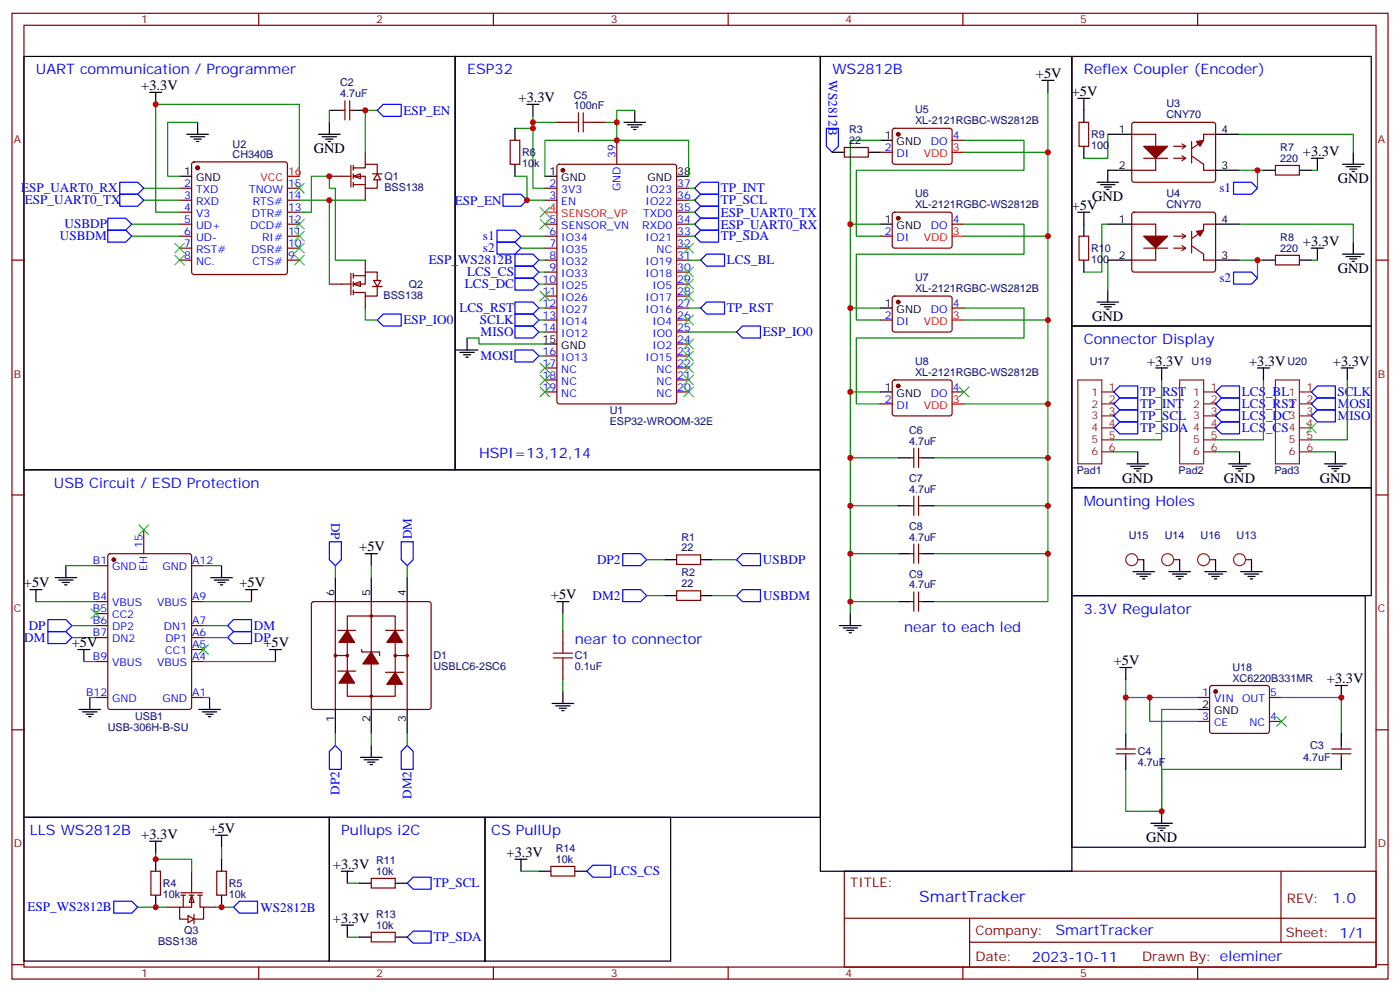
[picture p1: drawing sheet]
<svg xmlns="http://www.w3.org/2000/svg" width="412mm" height="292mm" viewBox="0 0 412 292" stroke-linecap="round" stroke-linejoin="round" font-family="sans-serif">
<g fill="none" stroke="#870000" stroke-width=".35">
<path d="M3.5 3.9h405.4v284.4h-405.4zM7.1 7.4h398.2v277.3h-398.2zM76.2 3.9v3.5M145.3 3.9v3.5M214.5 3.9v3.5M283.6 3.9v3.5M352.8 3.9v3.5M263.1 38l.4-.2h16.5l.5 .7-.1 9.4-.6 .5-16.5-.1-.5-.6v-9.2zM333.4 39.5h7v10.6h-7M333.6 36.2l.5-.2h23.3l.5 .2 .2 .5-.1 16.5-.6 .5-23.6-.1-.4-.6v-16.3zM358.1 39.5h-3.6v1.8M52.9 55.4h3.5"/>
<path d="M52.9 58.9h3.5M56.7 47.9l.4-.2h26.9l.5 .2 .2 .5v31.7l-.3 .5-.4 .2h-26.9l-.4-.2-.3-.5v-31.7zM84.7 55.4h3.5M84.7 58.9h3.5M160.5 55.4h3.5M160.5 58.9h3.5M164.3 48.6l.4-.2h33.9l.7 .4v69.4l-.4 .7h-34.2l-.6-.4-.1-69.4zM181.7 41.3v7.1M199.3 55.4h3.5M199.3 58.9h3.5M259.3 44.8h3.5M280.5 41.3h3.5"/>
<path d="M336.9 46.6h7.1M345.7 46.6h3.5M345.7 43.1h3.5M348.2 45.9l1 .7M348.2 42.4l1 .7M349.2 46.6l-1 .7M349.2 43.1l-1 .7M354.5 48.4v1.7h3.6M3.5 76.6h3.6M52.9 76.6h3.5M52.9 62.5h3.5M52.9 66h3.5"/>
<path d="M52.9 69.5h3.5M52.9 73.1h3.5M84.7 76.6h3.5M84.7 62.5h3.5M84.7 66h3.5M84.7 69.5h3.5M84.7 73.1h3.5M160.5 76.6h3.5M160.5 66h3.5M160.5 69.5h3.5M160.5 73.1h3.5M199.3 76.6h3.5"/>
<path d="M199.3 62.5h3.5M199.3 66h3.5M199.3 69.5h3.5M199.3 73.1h3.5M259.3 69.5h3.5M263.1 62.7l.4-.2h16.5l.5 .7-.1 9.4-.6 .5-16.5-.1-.5-.6v-9.2zM280.5 66h3.5M333.4 66h7v10.6h-7M333.6 62.7l.5-.2h23.3l.5 .2 .2 .5-.1 16.5-.6 .4h-23.6l-.4-.7v-16.2zM336.9 73.1h7.1M345.7 69.5h3.5M345.7 73.1h3.5"/>
<path d="M348.2 72.4l1 .7M348.2 68.8l1 .7M349.2 73.1l-1 .7M349.2 69.5l-1 .7M354.5 74.8v1.8h3.6M358.1 66h-3.6v1.8M405.3 76.6h3.6M160.5 80.1h3.5M160.5 83.6h3.5M160.5 87.2h3.5M160.5 90.7h3.5M160.5 94.2h3.5"/>
<path d="M160.5 97.8h3.5M199.3 80.1h3.5M199.3 83.6h3.5M199.3 87.2h3.5M199.3 90.7h3.5M199.3 94.2h3.5M199.3 97.8h3.5M259.3 94.2h3.5M263.1 87.4l.4-.2h16.5l.5 .7-.1 9.4-.6 .5-16.5-.1-.5-.7v-9.1zM280.5 90.7h3.5M160.5 104.8h3.5M160.5 108.3h3.5"/>
<path d="M160.5 111.9h3.5M160.5 115.4h3.5M199.3 101.3h3.5M199.3 104.8h3.5M199.3 108.3h3.5M199.3 111.9h3.5M199.3 115.4h3.5M259.3 118.9h3.5M263.1 112.1l.4-.2h16.5l.5 .7-.1 9.4-.6 .4h-16.5l-.5-.7v-9.1zM280.5 115.4h3.5M3.5 145.7h3.6M42.3 156v7"/>
<path d="M405.3 145.7h3.6M28.2 166.5h3.5M28.2 177.1h3.5M32 163.2l.5-.2h23.2l.7 .4v44.8l-.4 .6-23.5 .1-.7-.5-.1-44.7zM56.4 166.5h3.6M56.4 177.1h3.6M335.1 164.8h1.8M345.7 164.8h1.8M356.3 164.8h1.8M366.9 164.8h1.8M28.2 180.7h3.5M28.2 184.2h3.5"/>
<path d="M28.2 187.7h3.5M28.2 194.8h3.5M56.4 184.2h3.6M56.4 187.7h3.6M56.4 194.8h3.6M56.4 191.2h3.6M3.5 214.9h3.6M28.2 205.4h3.5M56.4 205.4h3.6M405.3 214.9h3.6M248.7 256.5h156.6v28.2h-156.6zM377.3 256.5v20.9"/>
<path d="M248.7 270.4h156.5M285.6 277.4h119.6M285.6 270.4v14.1M3.5 284h3.6M76.2 284.7v3.6M145.3 284.7v3.6M214.5 284.7v3.6M283.6 284.7v3.6M352.8 284.7v3.6M405.3 284h3.6"/>
</g>
<g fill="none" stroke="#000" stroke-width=".35">
<path d="M134.1 16.6h107.6v121.7h-107.6zM241.7 16.6h74v239.9h-74zM315.7 16.6h88.2v79.4h-88.2zM326.3 39.5h7.1M358.1 39.5h7M52.9 51.9h3.5M160.5 51.9h3.5M199.3 51.9h3.5M259.3 41.3h3.5M326.3 50.1h7.1M358.1 50.1h7M259.3 66h3.5"/>
<path d="M326.3 76.6h7.1M326.3 66h7.1M358.1 76.6h7M358.1 66h7M259.3 90.7h3.5M315.7 96h88.2v47.6h-88.2zM160.5 101.3h3.5M259.3 115.4h3.5M7.1 138.3h234.6v102.3h-234.6zM315.7 143.6h88.2v31.8h-88.2zM16.2 170.1h6.4M17.3 170.8h4.2"/>
<path d="M18.3 171.5h2.2M19 172.2h.8M19.4 166.5v3.6M62.1 170.1h6.3M63.1 170.8h4.3M64.2 171.5h2.1M64.9 172.2h.7M65.3 166.5v3.6M333.7 168.3h6.4M334.8 169h4.2M335.8 169.7h2.2M336.5 170.4h.8"/>
<path d="M336.9 164.8v3.5M344.3 168.3h6.4M345.4 169h4.2M346.4 169.7h2.1M347.1 170.4h.7M347.5 164.8v3.5M354.9 168.3h6.3M356 169h4.2M357 169.7h2.1M357.7 170.4h.7M358.1 164.8v3.5M365.5 168.3h6.3"/>
<path d="M366.5 169h4.3M367.6 169.7h2.1M368.3 170.4h.7M368.7 164.8v3.5M247.3 184.2h6.3M248.4 184.9h4.2M249.4 185.6h2.1M250.1 186.3h.7M250.5 180.7v3.5M23.3 208.9h6.3M24.3 209.6h4.3M25.4 210.3h2.1"/>
<path d="M26.1 211h.7M26.5 205.4v3.5M58.6 208.9h6.3M59.6 209.6h4.3M60.7 210.3h2.1M61.4 211h.7M61.7 205.4v3.5"/>
</g>
<path d="M84.7 51.9h3.5M280.5 44.8h3.5M160.5 62.5h3.5M280.5 69.5h3.5M280.5 94.2h3.5M280.5 118.9h3.5" fill="none" stroke="#f00" stroke-width=".35"/>
<g fill="#870000" stroke="#870000" stroke-width=".35">
<path d="M336.9 43.1h7.1l-3.6 3.5z"/>
<path d="M336.9 69.5h7.1l-3.6 3.6z"/>
<circle cx="165.8" cy="50.1" r=".53"/>
<circle cx="33.5" cy="164.8" r=".53"/>
<circle cx="58.2" cy="49.4" r=".53"/>
<circle cx="264.6" cy="39.5" r=".53"/>
<circle cx="264.6" cy="64.2" r=".53"/>
<circle cx="264.6" cy="88.9" r=".53"/>
<circle cx="264.6" cy="113.6" r=".53"/>
</g>
<g fill="#a10000" stroke="#a10000" stroke-width=".35">
<path d="M352.4 41.7l2.1-.4-1 1.8z"/>
<path d="M352.4 68.1l2.1-.3-1 1.7z"/>
</g>
<path d="M351 45.9l3.5 2.5M351 41.7v6.3M353.1 42.4l-2.1 1.4M351 68.1v6.4M351 72.4l3.5 2.4M353.1 68.8l-2.1 1.4" fill="none" stroke="#a10000" stroke-width=".35"/>
<g fill="none" stroke="#8c2424" stroke-width=".35">
<path d="M317.5 111.9h7.1v24.7h-7.1zM324.6 118.9h3.5M324.6 115.4h3.5M324.6 129.5h3.5M324.6 126h3.5M324.6 122.4h3.5M324.6 133h3.5"/>
<circle cx="333.4" cy="164.8" r="1.76"/>
<circle cx="344" cy="164.8" r="1.76"/>
<circle cx="354.5" cy="164.8" r="1.76"/>
<circle cx="365.1" cy="164.8" r="1.76"/>
</g>
<path d="M259.3 41.3h-8.8v139.4M250.5 66h8.8M250.5 90.7h8.8M250.5 115.4h8.8M19.4 166.5h8.8M60 166.5h5.3" fill="none" stroke="#008700" stroke-width=".35"/>
<path d="M40.9 154.6l2.8 2.8M43.7 154.6l-2.8 2.8M26.8 179.2l2.8 2.9M29.6 179.2l-2.8 2.9M58.6 189.8l2.8 2.9M61.4 189.8l-2.8 2.9" fill="none" stroke="#3c3" stroke-width=".35"/>
<path d="M92 177.3l.4-.2h33.9l.5 .2 .2 .5v30.4l-.2 .5-.5 .2h-33.9l-.5-.3-.2-.4v-30.4z" fill="#fff" stroke="#870000" stroke-width=".35"/>
<g fill="none" stroke="#000" stroke-width=".35">
<path d="M7.1 16.6h127v121.7h-127zM44.1 27.2h3.5M45.9 27.2v3.5M55 39.5h6.4M58.2 36v3.5M306.9 23.7h3.5M308.7 23.7v3.5M56.1 40.3h4.2M57.1 41h2.2M57.9 41.7h.7M98.8 170.1v7M107.6 163h3.5"/>
<path d="M109.4 163v3.5M109.4 170.1v7M119.9 170.1v7M164 177.1h3.6M165.8 177.1v3.6M195.8 164.8h3.5M195.8 175.4h3.5M206.4 164.8h3.5M206.4 175.4h3.5M98.8 208.9v7M109.4 208.9v7M109.4 219.5v3.5"/>
<path d="M119.9 208.9v7M162.6 207.1h6.4M163.7 207.8h4.2M164.7 208.5h2.2M165.5 209.2h.7M165.8 203.6v3.5M106.2 223h6.3M107.2 223.7h4.3M108.3 224.4h2.1M109 225.1h.7"/>
</g>
<g fill="none" stroke="#870000" stroke-width=".35">
<path d="M98.8 177.1v31.8M109.4 177.1v31.8M119.9 177.1v31.8M199.3 163.4h7.1v2.8h-7.1zM199.3 174h7.1v2.8h-7.1zM98.8 193h3.5M99.5 197.6h5.3M99.5 185.6h5.3M102.3 181.4h14.1v23.6h-14.1zM106.5 191.2v.7h5.3v1.1M113.6 197.9h5.3M113.6 185.6h5.3"/>
<path d="M116.4 193h3.5"/>
<circle cx="98.8" cy="193" r=".35"/>
<circle cx="102.3" cy="193" r=".35"/>
<circle cx="109.4" cy="181.4" r=".35"/>
<circle cx="116.4" cy="193" r=".35"/>
<circle cx="119.9" cy="193" r=".35"/>
<circle cx="109.4" cy="205" r=".35"/>
</g>
<g fill="#870000" stroke="#870000" stroke-width=".35">
<path d="M109.4 191.9l2.1 3.6h-4.6z"/>
<path d="M102.3 197.6l2.1 3.5h-4.6z"/>
<path d="M102.3 185.6l2.1 3.5h-4.6z"/>
<path d="M116.4 197.9l2.1 3.6h-4.6z"/>
<path d="M116.4 185.6l2.1 3.5h-4.6z"/>
</g>
<g fill="none" stroke="#00f" stroke-width=".35">
<path d="M243.4 37.8h3.5v5.3l-1.7 1.7-1.8-1.7zM35.3 57.2h5.3l1.7 1.7-1.7 1.8h-5.3zM35.3 53.7h5.3l1.7 1.7-1.7 1.8h-5.3zM31.7 67.8h5.3l1.8 1.7-1.8 1.8h-5.3zM31.7 64.2h5.3l1.8 1.8-1.8 1.8h-5.3zM204.6 62.5l1.8-1.8h5.3v3.5h-5.3zM204.6 66l1.8-1.8h5.3v3.6h-5.3zM97 159.5h3.5v5.3l-1.7 1.7-1.8-1.7zM118.2 159.5h3.5v5.3l-1.8 1.7-1.7-1.7zM183.4 163h5.3l1.8 1.8-1.8 1.7h-5.3zM183.4 173.6h5.3l1.8 1.8-1.8 1.7h-5.3zM217 164.8l1.7-1.8h5.3v3.5h-5.3z"/>
<path d="M217 175.4l1.7-1.8h5.3v3.5h-5.3zM14.1 185.9h5.3l1.8 1.8-1.8 1.8h-5.3zM14.1 182.4h5.3l1.8 1.8-1.8 1.7h-5.3zM67 184.2l1.8-1.8h5.3v3.5h-5.3zM67 187.7l1.8-1.8h5.3v3.6h-5.3zM98.8 219.5l1.7 1.7v5.3h-3.5v-5.3zM119.9 219.5l1.8 1.7v5.3h-3.5v-5.3z"/>
</g>
<g fill="none" stroke="#008700" stroke-width=".35">
<path d="M58.2 36h-8.8v15.9h3.5M308.7 27.2v17.6h-24.7M42.3 58.9h10.6M42.3 55.4h10.6M88.2 51.9v-21.2h-42.3v31.8h7M284 41.3h17.6v8.8h-49.4v19.4h7.1M308.7 44.8v24.7h-24.7M38.8 66h14.1M38.8 69.5h14.1M202.8 62.5h1.8M202.8 66h1.8M284 66h17.6v8.8h-49.4v19.4h7.1"/>
<path d="M308.7 69.5v24.7h-24.7M284 90.7h17.6v8.8h-49.4v19.4h7.1M308.7 94.2v24.7h-24.7M98.8 166.5v3.6M109.4 166.5v3.6M119.9 166.5v3.6M190.5 164.8h5.3M190.5 175.4h5.3M209.9 164.8h7.1M209.9 175.4h7.1M21.2 184.2h7M21.2 187.7h7"/>
<path d="M60 184.2h7M60 187.7h7M165.8 180.7v5.2M98.8 215.9v3.6M109.4 215.9v3.6M119.9 215.9v3.6M165.8 200.1v3.5"/>
</g>
<g fill="none" stroke="#3c3" stroke-width=".35">
<path d="M86.8 54l2.8 2.8M89.6 54l-2.8 2.8M51.5 75.2l2.8 2.8M51.5 71.6l2.8 2.9M54.3 75.2l-2.8 2.8M54.3 71.6l-2.8 2.9M86.8 68.1l2.8 2.8M86.8 71.6l2.8 2.9M86.8 75.2l2.8 2.8M86.8 64.6l2.8 2.8M89.6 68.1l-2.8 2.8M89.6 71.6l-2.8 2.9"/>
<path d="M89.6 75.2l-2.8 2.8M89.6 64.6l-2.8 2.8M159.1 114l2.8 2.8M159.1 110.5l2.8 2.8M159.1 106.9l2.8 2.8M161.9 114l-2.8 2.8M161.9 110.5l-2.8 2.8M161.9 106.9l-2.8 2.8M201.4 114l2.9 2.8M201.4 110.5l2.9 2.8M201.4 106.9l2.9 2.8M204.3 114l-2.9 2.8"/>
<path d="M204.3 110.5l-2.9 2.8M204.3 106.9l-2.9 2.8M282.6 114l2.8 2.8M285.4 114l-2.8 2.8"/>
</g>
<g fill="#fff" stroke="#870000" stroke-width=".35">
<path d="M104.1 51.9l2.1-.7v1.4z"/>
<path d="M111.1 51.2l1.1 1.8h-2.1z"/>
</g>
<path d="M97 51.9h6.4M103.4 48.7v6.4M104.1 49.4h3.5v-1h3.5v2.8M104.1 51.9h3.5v3.5h3.5v-2.4M104.1 54.4h3.5M104.1 48.7v1.4M104.1 51.2v1.4M104.1 53.7v1.4M107.6 44.8v3.6M107.6 55.4v3.5M109.7 51.2h2.8" fill="none" stroke="#870000" stroke-width=".35"/>
<g fill="#fff" stroke="#870000" stroke-width=".35">
<path d="M104.1 83.6l2.1-.7v1.4z"/>
<path d="M110.1 82.6h2.1l-1.1 1.7z"/>
</g>
<g fill="none" stroke="#870000" stroke-width=".35">
<path d="M100.5 32.5h1.1M101.6 29.7v5.6M103 29.7v5.6M103 32.5h1.1M107.6 76.6v3.5M97 83.6h6.4M103.4 80.5v6.3M104.1 81.2h3.5M104.1 80.5v1.4M104.1 82.9v1.4M104.1 85.4v1.4M107.6 87.2v3.5"/>
<path d="M109.7 84.3h2.8M111.1 84.3v2.9h-3.5v-1.1h-3.5M111.1 82.6v-2.5h-3.5v3.5h-3.5M331.6 219.5v1M352.8 205.4h3.5M352.8 212.4h3.5M356.5 202l.5-.2h16.2l.5 .2 .2 .5v12.7l-.2 .5-.5 .2h-16.2l-.5-.2-.2-.5v-12.7zM373.9 205.4h3.6M373.9 212.4h3.6M395.1 219.5v1M328.8 221.9h5.6M328.8 220.5h5.6"/>
<path d="M331.6 221.9v1.1M392.3 221.9h5.6M392.3 220.5h5.6M395.1 221.9v1.1"/>
</g>
<path d="M112.9 30.7h5.3v3.6h-5.3l-1.8-1.8zM111.1 94.2l1.8-1.7h5.3v3.5h-5.3z" fill="none" stroke="#00f" stroke-width=".35"/>
<path d="M97 32.5v3.5M111.1 32.5h-3.5v12.3M88.2 58.9h8.8v24.7M97 58.9h10.6M88.2 62.5h3.5v-10.6h5.3v3.5h1.8v21.2h8.8M107.6 90.7v3.5h3.5M331.6 200.1v5.3h7.1M331.6 205.4v10.5M352.8 205.4h-14.1v7h14.1M352.8 208.9h-10.6v30h-10.6v-12.4M377.5 205.4h17.6v10.5M395.1 226.5h-52.9v12.4" fill="none" stroke="#008700" stroke-width=".35"/>
<g fill="none" stroke="#000" stroke-width=".35">
<path d="M93.8 39.5h6.4M97 32.5h3.5M97 36v3.5M104.1 32.5h3.5M94.9 40.3h4.2M96 41h2.1M96.7 41.7h.7M315.7 175.4h86.5v74h-86.5zM329.8 196.5h3.6M331.6 196.5v3.6M331.6 215.9v3.6M352.8 208.9h3.5"/>
<path d="M393.3 201.8h3.6M395.1 201.8v3.6M395.1 215.9v3.6M331.6 223v3.5M342.2 238.9v3.5M395.1 223v3.5M339 242.4h6.4M340.1 243.1h4.2M341.1 243.8h2.2M341.8 244.5h.7"/>
</g>
<circle cx="358.1" cy="203.6" r=".53" fill="#870000" stroke="#870000" stroke-width=".35"/>
<path d="M376.1 211l2.8 2.8M378.9 211l-2.8 2.8" fill="none" stroke="#3c3" stroke-width=".35"/>
<g fill="#fff" stroke="#870000" stroke-width=".35">
<path d="M56.4 263.6l.7 2.1h-1.4z"/>
<path d="M55.4 269.6l1.7 1-1.7 1.1z"/>
</g>
<g fill="none" stroke="#870000" stroke-width=".35">
<path d="M164 36h3.6M174.6 36h3.6M317.9 36h2.8v7.1h-2.8zM150.3 41.3h2.8v7.1h-2.8zM248.7 43.4h7.1v2.8h-7.1zM375.7 48.7h7.1v2.8h-7.1zM317.9 69.5h2.8v7.1h-2.8zM375.7 75.2h7.1v2.8h-7.1zM268.1 134.8h1.1M269.2 132v5.6M270.6 132v5.6M270.6 134.8h1"/>
<path d="M268.1 148.9h1.1M269.2 146.1v5.6M270.6 146.1v5.6M270.6 148.9h1M268.1 163h1.1M268.1 177.1h1.1M269.2 160.2v5.6M269.2 174.3v5.7M270.6 160.2v5.6M270.6 174.3v5.7M270.6 163h1M270.6 177.1h1"/>
<path d="M165.8 185.9v3.6M165.8 196.5v3.6M44.4 256.5h2.9v7.1h-2.9zM56.4 256.5v6.4M63.9 256.5h2.8v7.1h-2.8zM109.4 258.6h7v2.8h-7zM162.3 255.1h7v2.8h-7zM49.4 267.1h3.5M53.3 262.9h6.3M53.3 263.6h1.4M54 263.6v3.5M55.7 263.6h1.4"/>
<path d="M56.4 263.6v3.5h-3.5v3.5h2.5M57.1 269.2v2.8M58.2 263.6h1.4M58.9 263.6v3.5h1.1v3.5h-2.9M60 267.1h3.5M109.4 274.5h7v2.8h-7z"/>
</g>
<g fill="none" stroke="#00f" stroke-width=".35">
<path d="M148.2 57.2h5.3l1.7 1.7-1.7 1.8h-5.3zM204.6 58.9l1.8-1.7h5.3v3.5h-5.3zM204.6 55.4l1.8-1.7h5.3v3.5h-5.3zM363.4 53.7h5.3l1.7 1.7-1.7 1.8h-5.3zM146.4 67.8h5.3l1.8 1.7-1.8 1.8h-5.3zM146.4 71.3h5.3l1.8 1.8-1.8 1.7h-5.3zM151.7 74.8h5.3l1.7 1.8-1.7 1.8h-5.3zM151.7 78.4h5.3l1.7 1.7-1.7 1.8h-5.3zM204.6 69.5l1.8-1.7h5.3v3.5h-5.3zM206.4 76.6l1.7-1.8h5.3v3.6h-5.3zM151.7 96h5.3l1.7 1.8-1.7 1.7h-5.3zM151.7 92.5h5.3l1.7 1.7-1.7 1.8h-5.3z"/>
<path d="M151.7 81.9h5.3l1.7 1.7-1.7 1.8h-5.3zM151.7 88.9h5.3l1.7 1.8-1.7 1.8h-5.3zM206.4 90.7l1.7-1.8h5.3v3.6h-5.3zM217 97.8l1.7-1.8h5.3v3.5h-5.3zM363.4 80.1h5.3l1.7 1.8-1.7 1.7h-5.3zM151.7 103h5.3l1.7 1.8-1.7 1.8h-5.3zM329.8 117.2h5.3v3.5h-5.3l-1.7-1.8zM329.8 113.6h5.3v3.6h-5.3l-1.7-1.8zM358.1 118.9l1.7-1.7h5.3v3.5h-5.3zM358.1 115.4l1.7-1.8h5.3v3.6h-5.3zM386.3 118.9l1.8-1.7h5.2v3.5h-5.2zM386.3 115.4l1.8-1.8h5.2v3.6h-5.2z"/>
<path d="M328.1 122.4l1.7-1.7h5.3v3.5h-5.3zM329.8 124.2h5.3v3.5h-5.3l-1.7-1.7zM358.1 126l1.7-1.8h5.3v3.5h-5.3zM358.1 122.4l1.7-1.7h5.3v3.5h-5.3zM386.3 122.4l1.8-1.7h5.2v3.5h-5.2zM172.9 256.5l1.7-1.8h5.3v3.6h-5.3zM33.5 265.3h5.3l1.8 1.8-1.8 1.8h-5.3zM70.6 265.3h5.2v3.6h-5.2l-1.8-1.8zM119.9 260l1.8-1.7h5.3v3.5h-5.3zM119.9 275.9l1.8-1.8h5.3v3.6h-5.3z"/>
</g>
<g fill="none" stroke="#008700" stroke-width=".35">
<path d="M151.7 37.8h5.3M157 34.3v21.1h3.5M157 36h7M178.2 36h3.5M187 32.5h-5.3v8.8h21.1v10.6M326.3 39.5v7.1h-7M365.1 39.5h33.5v5.3M151.7 51.9h3.5v7h5.3M181.7 41.3h-21.2v10.6M202.8 58.9h1.8M202.8 55.4h1.8M365.1 50.1h7.1"/>
<path d="M370.4 50.1v5.3M386.3 50.1h1.8M153.5 69.5h7M153.5 73.1h7M158.7 76.6h1.8M202.8 76.6h3.6M202.8 69.5h1.8M326.3 66h-1.7v14.1h-5.3M326.3 76.6v8.8M365.1 66h33.5v5.3M365.1 76.6h7.1M370.4 76.6v5.3"/>
<path d="M386.3 76.6h1.8M137.6 99.5h3.5v1.8h19.4M158.7 97.8h1.8M158.7 94.2h1.8M158.7 80.1h1.8M158.7 83.6h1.8M158.7 90.7h1.8M202.8 97.8h14.2M202.8 90.7h3.6M158.7 104.8h1.8M308.7 118.9v15.9h-33.5M342.2 111.9v17.6h-14.1"/>
<path d="M372.2 111.9v17.6h-14.1M396.9 111.9v17.6h-10.6M250.5 134.8h14.1M308.7 134.8v14.1h-33.5M328.1 133h7M358.1 133h7M386.3 133h7M250.5 148.9h14.1M308.7 148.9v14.1h-33.5M10.6 177.1h17.6M60 177.1h14.1M250.5 177.1h14.1"/>
<path d="M250.5 163h14.1M308.7 163v14.1h-33.5M24.7 194.8h3.5M60 194.8h21.1M26.5 205.4h1.7M60 205.4h1.7M45.9 251.2v1.8h10.5v3.5M65.3 249.4v3.6M153.5 256.5h5.2M40.6 267.1h8.8M63.5 267.1h5.3M102.3 275.9h3.5"/>
<path d="M102.3 260h3.5"/>
</g>
<g fill="none" stroke="#000" stroke-width=".35">
<path d="M151.7 37.8v3.5M155.2 30.7h3.5M157 30.7v3.6M183.8 36h6.3M184.9 36.7h4.2M185.9 37.4h2.1M186.6 38.1h.7M187 32.5v3.5M317.5 29h3.5M319.3 29v7M151.7 48.4v3.5M245.2 44.8h3.5"/>
<path d="M255.8 44.8h3.5M319.3 43.1v3.5M323.1 53.7h6.4M324.2 54.4h4.2M325.3 55.1h2.1M326 55.8h.7M326.3 50.1v3.6M372.2 50.1h3.5M382.8 50.1h3.5M386.3 46.6h3.5M388.1 46.6v3.5M395.5 48.4h6.3"/>
<path d="M396.5 49.1h4.3M397.6 49.8h2.1M398.3 50.5h.7M398.6 44.8v3.6M317.5 62.5h3.5M319.3 62.5v7M319.3 76.6v3.5M372.2 76.6h3.5M382.8 76.6h3.5M386.3 73.1h3.5M388.1 73.1v3.5M395.5 74.8h6.3"/>
<path d="M396.5 75.5h4.3M397.6 76.2h2.1M398.3 76.9h.7M398.6 71.3v3.5M137.6 99.5v3.5M323.1 88.9h6.4M324.2 89.6h4.2M325.3 90.3h2.1M326 91.1h.7M326.3 85.4v3.5M134.4 103h6.4M135.5 103.8h4.2"/>
<path d="M136.5 104.5h2.1M137.2 105.2h.7M340.4 108.3h3.6M342.2 108.3v3.6M370.4 108.3h3.5M372.2 108.3v3.6M395.1 108.3h3.5M396.9 108.3v3.6M264.6 134.8h3.5M271.6 134.8h3.6M332 136.6h6.3M333 137.3h4.3"/>
<path d="M334.1 138h2.1M334.8 138.7h.7M335.1 133v3.6M361.9 136.6h6.4M363 137.3h4.2M364.1 138h2.1M364.8 138.7h.7M365.1 133v3.6M390.2 136.6h6.3M391.2 137.3h4.3M392.3 138h2.1M393 138.7h.7"/>
<path d="M393.3 133v3.6M264.6 148.9h3.5M271.6 148.9h3.6M8.8 173.6h3.5M10.6 173.6v3.5M72.3 173.6h3.5M74.1 173.6v3.5M264.6 163h3.5M264.6 177.1h3.5M271.6 163h3.6M271.6 177.1h3.6M22.9 191.2h3.6"/>
<path d="M24.7 191.2v3.6M79.4 191.2h3.5M81.1 191.2v3.6M7.1 240.6h89.9v42.4h-89.9zM44.1 247.7h3.5M45.9 247.7v3.5M45.9 253v3.5M63.5 245.9h3.5M65.3 245.9v3.5M65.3 253v3.5M97 240.6h45.9v42.4h-45.9zM100.5 256.5h3.6"/>
<path d="M102.3 256.5v3.5M142.9 240.6h54.7v42.4h-54.7zM151.7 253h3.5M153.5 253v3.5M158.7 256.5h3.6M169.3 256.5h3.6M45.9 263.6v3.5M65.3 263.6v3.5M100.5 272.4h3.6M102.3 272.4v3.5M105.8 275.9h3.6M105.8 260h3.6"/>
<path d="M116.4 275.9h3.5M116.4 260h3.5"/>
</g>
<g fill="none" stroke="#8c2424" stroke-width=".35">
<path d="M347.5 111.9h7v24.7h-7zM354.5 118.9h3.6M354.5 115.4h3.6M375.7 111.9h7.1v24.7h-7.1zM382.8 118.9h3.5M382.8 115.4h3.5M354.5 129.5h3.6M354.5 126h3.6M354.5 122.4h3.6M354.5 133h3.6M382.8 129.5h3.5M382.8 126h3.5"/>
<path d="M382.8 122.4h3.5M382.8 133h3.5"/>
</g>
<g fill="none" stroke="#3c3" stroke-width=".35">
<path d="M159.1 61.1l2.8 2.8M159.1 64.6l2.8 2.8M161.9 61.1l-2.8 2.8M161.9 64.6l-2.8 2.8M201.4 71.6l2.9 2.9M201.4 78.7l2.9 2.8M204.3 71.6l-2.9 2.9M204.3 78.7l-2.9 2.8M159.1 85.8l2.8 2.8M161.9 85.8l-2.8 2.8M201.4 82.2l2.9 2.9M201.4 85.8l2.9 2.8"/>
<path d="M201.4 99.9l2.9 2.8M201.4 92.8l2.9 2.8M204.3 82.2l-2.9 2.9M204.3 85.8l-2.9 2.8M204.3 99.9l-2.9 2.8M204.3 92.8l-2.9 2.8M201.4 103.4l2.9 2.8M204.3 103.4l-2.9 2.8M384.9 124.6l2.8 2.8M387.7 124.6l-2.8 2.8"/>
</g>
<path d="M167.6 36h2.8M170.4 33.2v5.6M171.8 33.2v5.6M171.8 36h2.8M163 193.7h5.6M163 192.3h5.6M165.8 189.5v2.8M165.8 193.7v2.8" fill="none" stroke="#a10000" stroke-width=".35"/>
<g fill="#c00">
<circle cx="250.5" cy="66" r=".88"/>
<circle cx="250.5" cy="90.7" r=".88"/>
<circle cx="250.5" cy="115.4" r=".88"/>
<circle cx="308.7" cy="44.8" r=".88"/>
<circle cx="308.7" cy="69.5" r=".88"/>
<circle cx="308.7" cy="94.2" r=".88"/>
<circle cx="45.9" cy="30.7" r=".88"/>
<circle cx="97" cy="58.9" r=".88"/>
<circle cx="97" cy="51.9" r=".88"/>
<circle cx="107.6" cy="32.5" r=".88"/>
<circle cx="338.7" cy="205.4" r=".88"/>
<circle cx="395.1" cy="205.4" r=".88"/>
<circle cx="331.6" cy="205.4" r=".88"/>
<circle cx="342.2" cy="238.9" r=".88"/>
<circle cx="181.7" cy="41.3" r=".88"/>
<circle cx="157" cy="37.8" r=".88"/>
<circle cx="370.4" cy="76.6" r=".88"/>
<circle cx="370.4" cy="50.1" r=".88"/>
<circle cx="155.2" cy="58.9" r=".88"/>
<circle cx="181.7" cy="36" r=".88"/>
<circle cx="157" cy="36" r=".88"/>
<circle cx="250.5" cy="134.8" r=".88"/>
<circle cx="250.5" cy="148.9" r=".88"/>
<circle cx="308.7" cy="118.9" r=".88"/>
<circle cx="308.7" cy="134.8" r=".88"/>
<circle cx="45.9" cy="267.1" r=".88"/>
<circle cx="45.9" cy="253" r=".88"/>
<circle cx="65.3" cy="267.1" r=".88"/>
<circle cx="308.7" cy="148.9" r=".88"/>
<circle cx="250.5" cy="163" r=".88"/>
<circle cx="250.5" cy="177.1" r=".88"/>
<circle cx="308.7" cy="163" r=".88"/>
</g>
<text font-size="4.6" fill="#00f" x="270.8" y="265.5">SmartTracker</text>
<g font-size="4.2" fill="#00f">
<text x="10.6" y="21.9">UART communication / Programmer</text>
<text x="137.6" y="21.9">ESP32</text>
<text x="245.2" y="21.9">WS2812B</text>
<text x="319.3" y="21.9">Reflex Coupler (Encoder)</text>
<text x="319.3" y="101.3">Connector Display</text>
<text x="141.1" y="134.8">HSPI=13,12,14</text>
<text x="15.9" y="143.6">USB Circuit / ESD Protection</text>
<text x="319.3" y="148.9">Mounting Holes</text>
<text x="266.3" y="185.9">near to each led</text>
<text x="319.3" y="180.7">3.3V Regulator</text>
<text x="169.3" y="189.5">near to connector</text>
<text x="8.8" y="245.9">LLS WS2812B</text>
<text x="100.5" y="245.9">Pullups i2C</text>
<text x="144.6" y="245.9">CS PullUp</text>
<text x="392.5" y="265.8">1.0</text>
<text x="310.9" y="275.3">SmartTracker</text>
<text x="304" y="283.1">2023-10-11</text>
</g>
<g font-size="4.2">
<text x="305.2" y="23">+5V</text>
<text x="41.6" y="26.5">+3.3V</text>
<text x="315.7" y="28.3">+5V</text>
<text x="152.8" y="30">+3.3V</text>
<text x="92.4" y="45.2">GND</text>
<text x="383.8" y="45.9">+3.3V</text>
<text x="321.7" y="59.3">GND</text>
<text x="394.1" y="54">GND</text>
<text x="315.7" y="61.8">+5V</text>
<text x="383.8" y="72.4">+3.3V</text>
<text x="394.1" y="80.5">GND</text>
<text x="321.7" y="94.6">GND</text>
<text x="338" y="107.6">+3.3V</text>
<text x="367.9" y="107.6">+3.3V</text>
<text x="392.6" y="107.6">+3.3V</text>
<text x="330.6" y="142.2">GND</text>
<text x="360.5" y="142.2">GND</text>
<text x="388.8" y="142.2">GND</text>
<text x="105.8" y="162.3">+5V</text>
<text x="7.1" y="172.9">+5V</text>
<text x="70.6" y="172.9">+5V</text>
<text x="162.3" y="176.4">+5V</text>
<text x="21.2" y="190.5">+5V</text>
<text x="77.6" y="190.5">+5V</text>
<text x="328.1" y="195.8">+5V</text>
<text x="390.9" y="201.1">+3.3V</text>
<text x="61.7" y="245.2">+5V</text>
<text x="41.6" y="247">+3.3V</text>
<text x="337.6" y="248">GND</text>
<text x="98.1" y="255.8">+3.3V</text>
<text x="149.2" y="252.3">+3.3V</text>
<text x="98.1" y="271.7">+3.3V</text>
</g>
<g font-size="3.9" fill="#00f">
<text x="244" y="23.7" transform="rotate(90 244 23.7)">WS2812B</text>
<text x="118.9" y="33.7">ESP_EN</text>
<text x="6.2" y="56.6">ESP_UART0_RX</text>
<text x="212.4" y="56.7">TP_INT</text>
<text x="359.2" y="56.7">s1</text>
<text x="7.3" y="60.2">ESP_UART0_TX</text>
<text x="134" y="60.3">ESP_EN</text>
<text x="212.3" y="63.8">ESP_UART0_TX</text>
<text x="212.4" y="60.2">TP_SCL</text>
<text x="17.7" y="70.8">USBDM</text>
<text x="19" y="67.3">USBDP</text>
<text x="142.2" y="70.8">s1</text>
<text x="212.3" y="67.3">ESP_UART0_RX</text>
<text x="212.3" y="70.8">TP_SDA</text>
<text x="126.3" y="77.9">ESP_WS2812B</text>
<text x="142.2" y="74.3">s2</text>
<text x="214.1" y="77.8">LCS_BL</text>
<text x="137.6" y="81.4">LCS_CS</text>
<text x="359.2" y="83.1">s2</text>
<text x="137" y="84.9">LCS_DC</text>
<text x="118.9" y="95.5">ESP_IO0</text>
<text x="135.3" y="92">LCS_RST</text>
<text x="141.4" y="95.5">SCLK</text>
<text x="214.1" y="92">TP_RST</text>
<text x="141.6" y="99">MISO</text>
<text x="224.7" y="99">ESP_IO0</text>
<text x="141.6" y="106.1">MOSI</text>
<text x="335.8" y="116.6">TP_RST</text>
<text x="365.8" y="116.6">LCS_BL</text>
<text x="393.9" y="116.6">SCLK</text>
<text x="335.8" y="123.7">TP_SCL</text>
<text x="335.8" y="120.2">TP_INT</text>
<text x="365.8" y="120.2">LCS_RST</text>
<text x="365.8" y="123.7">LCS_DC</text>
<text x="394.1" y="123.7">MISO</text>
<text x="394.1" y="120.2">MOSI</text>
<text x="335.8" y="127.2">TP_SDA</text>
<text x="365.8" y="127.2">LCS_CS</text>
<text x="97.5" y="154" transform="rotate(90 97.5 154)">DP</text>
<text x="121.3" y="158.8" transform="rotate(-90 121.3 158.8)">DM</text>
<text x="175.9" y="166.1">DP2</text>
<text x="224.7" y="166.1">USBDP</text>
<text x="174.6" y="176.6">DM2</text>
<text x="224.8" y="176.6">USBDM</text>
<text x="8.5" y="185.4">DP</text>
<text x="74.8" y="185.5">DM</text>
<text x="7.2" y="189">DM</text>
<text x="74.8" y="189.1">DP</text>
<text x="100" y="233.9" transform="rotate(-90 100 233.9)">DP2</text>
<text x="121.2" y="235.2" transform="rotate(-90 121.2 235.2)">DM2</text>
<text x="180.6" y="257.8">LCS_CS</text>
<text x="127.7" y="261.3">TP_SCL</text>
<text x="8.1" y="268.4">ESP_WS2812B</text>
<text x="76.8" y="268.4">WS2812B</text>
<text x="127.7" y="277.2">TP_SDA</text>
</g>
<g font-size="3.9" fill="#800">
<text x="250.5" y="261.1">TITLE:</text>
<text x="379.1" y="265.8">REV:</text>
<text x="287.4" y="275.3">Company:</text>
<text x="378.7" y="275.9">Sheet: 1/1</text>
<text x="287.4" y="283">Date:</text>
<text x="336.4" y="283.1">Drawn By: eleminer</text>
</g>
<g font-size="3.2" fill="#800">
<text x="41.6" y="6.9">1</text>
<text x="110.8" y="6.9">2</text>
<text x="179.9" y="6.9">3</text>
<text x="249.1" y="6.9">4</text>
<text x="318.2" y="6.9">5</text>
<text x="4.1" y="42">A</text>
<text x="405.9" y="42">A</text>
<text x="4.1" y="111.2">B</text>
<text x="405.9" y="111.2">B</text>
<text x="4.1" y="180.3">C</text>
<text x="405.9" y="180.3">C</text>
<text x="4.1" y="249.4">D</text>
<text x="405.9" y="249.4">D</text>
<text x="41.6" y="287.7">1</text>
<text x="110.8" y="287.7">2</text>
<text x="179.9" y="287.7">3</text>
<text x="249.1" y="287.7">4</text>
<text x="318.2" y="287.7">5</text>
</g>
<g font-size="3.2" fill="#000080">
<text x="100.2" y="28.6">4.7uF</text>
<text x="100.2" y="25.5">C2</text>
<text x="169" y="29.1">C5</text>
<text x="169" y="32.1">100nF</text>
<text x="269.5" y="33.4">U5</text>
<text x="343.6" y="34.8">CNY70</text>
<text x="343.6" y="31.6">U3</text>
<text x="250.1" y="39.2">R3</text>
<text x="269.5" y="36.5">XL-2121RGBC-WS2812B</text>
<text x="321.4" y="40.7">R9</text>
<text x="68.5" y="46.6">CH340B</text>
<text x="68.5" y="43.4">U2</text>
<text x="153.8" y="46">R6</text>
<text x="250.1" y="42.4">22</text>
<text x="321.4" y="43.9">100</text>
<text x="377.1" y="47.7">220</text>
<text x="377.1" y="44.5">R7</text>
<text x="113.2" y="53">Q1</text>
<text x="153.8" y="49.2">10k</text>
<text x="113.2" y="56.2">BSS138</text>
<text x="269.5" y="58.1">U6</text>
<text x="343.6" y="58.1">U4</text>
<text x="269.5" y="61.2">XL-2121RGBC-WS2812B</text>
<text x="343.6" y="61.2">CNY70</text>
<text x="377.1" y="70.9">R8</text>
<text x="321.4" y="77.4">100</text>
<text x="321.4" y="74.2">R10</text>
<text x="377.1" y="74.1">220</text>
<text x="269.5" y="82.8">U7</text>
<text x="113" y="87.9">BSS138</text>
<text x="120.4" y="84.8">Q2</text>
<text x="269.5" y="85.9">XL-2121RGBC-WS2812B</text>
<text x="269.5" y="107.5">U8</text>
<text x="321" y="107.5">U17</text>
<text x="351" y="107.5">U19</text>
<text x="379.3" y="107.5">U20</text>
<text x="269.5" y="110.6">XL-2121RGBC-WS2812B</text>
<text x="179.6" y="125">ESP32-WROOM-32E</text>
<text x="179.6" y="121.9">U1</text>
<text x="267.8" y="130.9">4.7uF</text>
<text x="267.8" y="127.8">C6</text>
<text x="267.8" y="141.9">C7</text>
<text x="317.2" y="139.5">Pad1</text>
<text x="347.2" y="139.5">Pad2</text>
<text x="375.4" y="139.5">Pad3</text>
<text x="267.8" y="145">4.7uF</text>
<text x="200.7" y="159.1">R1</text>
<text x="267.8" y="159.1">4.7uF</text>
<text x="267.8" y="156">C8</text>
<text x="332.5" y="158.8">U15</text>
<text x="343.1" y="158.8">U14</text>
<text x="353.7" y="158.8">U16</text>
<text x="364.3" y="158.8">U13</text>
<text x="200.7" y="162.3">22</text>
<text x="200.7" y="172.9">22</text>
<text x="200.7" y="169.7">R2</text>
<text x="267.8" y="173.2">4.7uF</text>
<text x="267.8" y="170.1">C9</text>
<text x="127.7" y="197.4">USBLC6-2SC6</text>
<text x="127.7" y="194.2">D1</text>
<text x="169.3" y="197.3">0.1uF</text>
<text x="169.3" y="194.1">C1</text>
<text x="363" y="197.6">U18</text>
<text x="363" y="200.7">XC6220B331MR</text>
<text x="31.7" y="215.3">USB-306H-B-SU</text>
<text x="39.8" y="211.9">USB1</text>
<text x="385.9" y="220.6">C3</text>
<text x="335.1" y="225.5">4.7uF</text>
<text x="335.1" y="222.4">C4</text>
<text x="383.8" y="224.1">4.7uF</text>
<text x="163.7" y="250.9">R14</text>
<text x="110.8" y="257.6">10k</text>
<text x="110.8" y="254.4">R11</text>
<text x="163.7" y="254">10k</text>
<text x="48" y="261.2">R4</text>
<text x="67.4" y="261.2">R5</text>
<text x="48" y="264.4">10k</text>
<text x="67.4" y="264.4">10k</text>
<text x="54.3" y="275">Q3</text>
<text x="110.8" y="273.4">10k</text>
<text x="110.8" y="270.3">R13</text>
<text x="46.6" y="278.2">BSS138</text>
</g>
<g font-size="3.2">
<text x="260.6" y="41">1</text>
<text x="329.6" y="39.2">1</text>
<text x="359.8" y="39.2">4</text>
<text x="264.1" y="42.7">GND</text>
<text x="54.3" y="51.5">1</text>
<text x="57.7" y="53.3">GND</text>
<text x="161.9" y="51.5">1</text>
<text x="165.3" y="53.3">GND</text>
<text x="190.7" y="53.3">GND</text>
<text x="199.5" y="51.5">38</text>
<text x="329.6" y="49.8">2</text>
<text x="359.8" y="49.8">3</text>
<text x="260.6" y="65.7">1</text>
<text x="329.6" y="65.7">1</text>
<text x="359.8" y="65.7">4</text>
<text x="264.1" y="67.4">GND</text>
<text x="329.6" y="76.2">2</text>
<text x="359.8" y="76.2">3</text>
<text x="260.6" y="90.3">1</text>
<text x="264.1" y="92.1">GND</text>
<text x="159.8" y="100.9">15</text>
<text x="165.3" y="102.7">GND</text>
<text x="260.6" y="115">1</text>
<text x="264.1" y="116.8">GND</text>
<text x="98.4" y="175.4" transform="rotate(-90 98.4 175.4)">6</text>
<text x="109" y="175.4" transform="rotate(-90 109 175.4)">5</text>
<text x="119.6" y="175.4" transform="rotate(-90 119.6 175.4)">4</text>
<text x="354.1" y="208.5">2</text>
<text x="98.4" y="212.7" transform="rotate(-90 98.4 212.7)">1</text>
<text x="109" y="212.7" transform="rotate(-90 109 212.7)">2</text>
<text x="119.6" y="212.7" transform="rotate(-90 119.6 212.7)">3</text>
<text x="357.6" y="210.3">GND</text>
</g>
<g font-size="3.2" fill="#00f">
<text x="280.6" y="41">4</text>
<text x="181.3" y="46.6" transform="rotate(-90 181.3 46.6)">39</text>
<text x="260.6" y="44.5">2</text>
<text x="264.1" y="46.2">DI</text>
<text x="274.2" y="42.7">DO</text>
<text x="54.3" y="55.1">2</text>
<text x="54.3" y="58.6">3</text>
<text x="57.7" y="56.8">TXD</text>
<text x="73.4" y="56.8">TNOW</text>
<text x="84.8" y="58.6">14</text>
<text x="84.8" y="55.1">15</text>
<text x="161.9" y="58.6">3</text>
<text x="161.9" y="55.1">2</text>
<text x="165.3" y="56.8">3V3</text>
<text x="182.7" y="56.4" transform="rotate(-90 182.7 56.4)">GND</text>
<text x="190.2" y="56.8">IO23</text>
<text x="199.5" y="55.1">37</text>
<text x="199.5" y="58.6">36</text>
<text x="54.3" y="62.1">4</text>
<text x="54.3" y="65.7">5</text>
<text x="57.7" y="60.4">RXD</text>
<text x="57.7" y="63.9">V3</text>
<text x="74.2" y="63.9">DTR#</text>
<text x="74.4" y="60.4">RTS#</text>
<text x="84.8" y="65.7">12</text>
<text x="84.8" y="62.1">13</text>
<text x="161.9" y="65.7">5</text>
<text x="165.3" y="60.4">EN</text>
<text x="189.4" y="63.9">TXD0</text>
<text x="190.2" y="60.4">IO22</text>
<text x="199.5" y="62.1">35</text>
<text x="199.5" y="65.7">34</text>
<text x="280.6" y="65.7">4</text>
<text x="54.3" y="69.2">6</text>
<text x="57.7" y="67.4">UD+</text>
<text x="57.7" y="70.9">UD-</text>
<text x="73.7" y="67.4">DCD#</text>
<text x="77.2" y="70.9">RI#</text>
<text x="84.8" y="69.2">11</text>
<text x="161.9" y="69.2">6</text>
<text x="165.3" y="70.9">IO34</text>
<text x="165.3" y="67.4">SENSOR_VN</text>
<text x="189.2" y="67.4">RXD0</text>
<text x="190.2" y="70.9">IO21</text>
<text x="199.5" y="69.2">33</text>
<text x="260.6" y="69.2">2</text>
<text x="264.1" y="70.9">DI</text>
<text x="274.2" y="67.4">DO</text>
<text x="54.3" y="72.7">7</text>
<text x="54.3" y="76.2">8</text>
<text x="57.7" y="74.5">RST#</text>
<text x="57.7" y="78">NC.</text>
<text x="73.9" y="74.5">DSR#</text>
<text x="74.4" y="78">CTS#</text>
<text x="84.8" y="76.2">9</text>
<text x="84.8" y="72.7">10</text>
<text x="161.9" y="76.2">8</text>
<text x="161.9" y="72.7">7</text>
<text x="165.3" y="78">IO32</text>
<text x="165.3" y="74.5">IO35</text>
<text x="190.2" y="78">IO19</text>
<text x="193.4" y="74.5">NC</text>
<text x="199.5" y="72.7">32</text>
<text x="199.5" y="76.2">31</text>
<text x="159.8" y="83.3">10</text>
<text x="161.9" y="79.8">9</text>
<text x="165.3" y="81.5">IO33</text>
<text x="190.2" y="81.5">IO18</text>
<text x="199.5" y="79.8">30</text>
<text x="199.5" y="83.3">29</text>
<text x="159.8" y="86.8">11</text>
<text x="165.3" y="88.6">IO26</text>
<text x="165.3" y="85.1">IO25</text>
<text x="190.2" y="88.6">IO17</text>
<text x="192.2" y="85.1">IO5</text>
<text x="199.5" y="86.8">28</text>
<text x="159.8" y="93.9">13</text>
<text x="159.8" y="90.3">12</text>
<text x="165.3" y="95.6">IO14</text>
<text x="165.3" y="92.1">IO27</text>
<text x="190.2" y="92.1">IO16</text>
<text x="192.2" y="95.6">IO4</text>
<text x="199.5" y="90.3">27</text>
<text x="199.5" y="93.9">26</text>
<text x="260.6" y="93.9">2</text>
<text x="264.1" y="95.6">DI</text>
<text x="274.2" y="92.1">DO</text>
<text x="280.6" y="90.3">4</text>
<text x="159.8" y="97.4">14</text>
<text x="165.3" y="99.2">IO12</text>
<text x="192.2" y="99.2">IO0</text>
<text x="199.5" y="97.4">25</text>
<text x="199.5" y="100.9">24</text>
<text x="159.8" y="108">17</text>
<text x="159.8" y="104.5">16</text>
<text x="165.3" y="106.2">IO13</text>
<text x="190.2" y="106.2">IO15</text>
<text x="192.2" y="102.7">IO2</text>
<text x="199.5" y="104.5">23</text>
<text x="199.5" y="108">22</text>
<text x="159.8" y="111.5">18</text>
<text x="165.3" y="113.3">NC</text>
<text x="165.3" y="109.7">NC</text>
<text x="193.4" y="109.7">NC</text>
<text x="193.4" y="113.3">NC</text>
<text x="199.5" y="111.5">21</text>
<text x="159.8" y="115">19</text>
<text x="165.3" y="116.8">NC</text>
<text x="193.4" y="116.8">NC</text>
<text x="199.5" y="115">20</text>
<text x="260.6" y="118.6">2</text>
<text x="274.2" y="116.8">DO</text>
<text x="280.6" y="115">4</text>
<text x="264.1" y="120.3">DI</text>
<text x="42" y="161.3" transform="rotate(-90 42 161.3)">15</text>
<text x="27.4" y="166.2">B1</text>
<text x="33.1" y="168">GND</text>
<text x="47.9" y="168">GND</text>
<text x="56.6" y="166.2">A12</text>
<text x="43.4" y="168.1" transform="rotate(-90 43.4 168.1)">EH</text>
<text x="27.4" y="176.8">B4</text>
<text x="33.1" y="178.5">VBUS</text>
<text x="46.3" y="178.5">VBUS</text>
<text x="56.6" y="176.8">A9</text>
<text x="27.4" y="180.3">B5</text>
<text x="27.4" y="183.8">B6</text>
<text x="33.1" y="182.1">CC2</text>
<text x="33.1" y="185.6">DP2</text>
<text x="48.3" y="185.6">DN1</text>
<text x="56.6" y="183.8">A7</text>
<text x="27.4" y="187.4">B7</text>
<text x="33.1" y="189.1">DN2</text>
<text x="48.8" y="189.1">DP1</text>
<text x="56.6" y="190.9">A5</text>
<text x="56.6" y="187.4">A6</text>
<text x="27.4" y="194.4">B9</text>
<text x="33.1" y="196.2">VBUS</text>
<text x="46.3" y="196.2">VBUS</text>
<text x="48.7" y="192.7">CC1</text>
<text x="56.6" y="194.4">A4</text>
<text x="25.4" y="205">B12</text>
<text x="33.1" y="206.8">GND</text>
<text x="47.9" y="206.8">GND</text>
<text x="56.6" y="205">A1</text>
<text x="354.1" y="205">1</text>
<text x="357.6" y="206.8">VIN</text>
<text x="365.9" y="206.8">OUT</text>
<text x="374.1" y="205">5</text>
<text x="354.1" y="212.1">3</text>
<text x="357.6" y="213.8">CE</text>
<text x="368" y="213.8">NC</text>
<text x="374.1" y="212.1">4</text>
</g>
<g font-size="3.2" fill="#f00">
<text x="272.1" y="46.2">VDD</text>
<text x="280.6" y="44.5">3</text>
<text x="76.8" y="53.3">VCC</text>
<text x="84.8" y="51.5">16</text>
<text x="161.9" y="62.1">4</text>
<text x="165.3" y="63.9">SENSOR_VP</text>
<text x="272.1" y="70.9">VDD</text>
<text x="280.6" y="69.2">3</text>
<text x="272.1" y="95.6">VDD</text>
<text x="280.6" y="93.9">3</text>
<text x="280.6" y="118.6">3</text>
<text x="272.1" y="120.3">VDD</text>
</g>
<g font-size="3.2" fill="#8d2323">
<text x="321.5" y="120">2</text>
<text x="321.5" y="116.5">1</text>
<text x="326.7" y="118.6">2</text>
<text x="326.7" y="115">1</text>
<text x="351.5" y="120">2</text>
<text x="351.5" y="116.5">1</text>
<text x="356.7" y="118.6">2</text>
<text x="356.7" y="115">1</text>
<text x="379.7" y="120">2</text>
<text x="379.7" y="116.5">1</text>
<text x="384.9" y="118.6">2</text>
<text x="384.9" y="115">1</text>
<text x="321.5" y="123.5">3</text>
<text x="326.7" y="125.6">4</text>
<text x="326.7" y="122.1">3</text>
<text x="351.5" y="123.5">3</text>
<text x="356.7" y="125.6">4</text>
<text x="356.7" y="122.1">3</text>
<text x="379.7" y="123.5">3</text>
<text x="384.9" y="125.6">4</text>
<text x="384.9" y="122.1">3</text>
<text x="321.5" y="130.6">5</text>
<text x="321.5" y="127">4</text>
<text x="326.7" y="129.2">5</text>
<text x="351.5" y="130.6">5</text>
<text x="351.5" y="127">4</text>
<text x="356.7" y="129.2">5</text>
<text x="379.7" y="130.6">5</text>
<text x="379.7" y="127">4</text>
<text x="384.9" y="129.2">5</text>
<text x="321.5" y="134.1">6</text>
<text x="326.7" y="132.7">6</text>
<text x="351.5" y="134.1">6</text>
<text x="356.7" y="132.7">6</text>
<text x="379.7" y="134.1">6</text>
<text x="384.9" y="132.7">6</text>
</g>
</svg>
